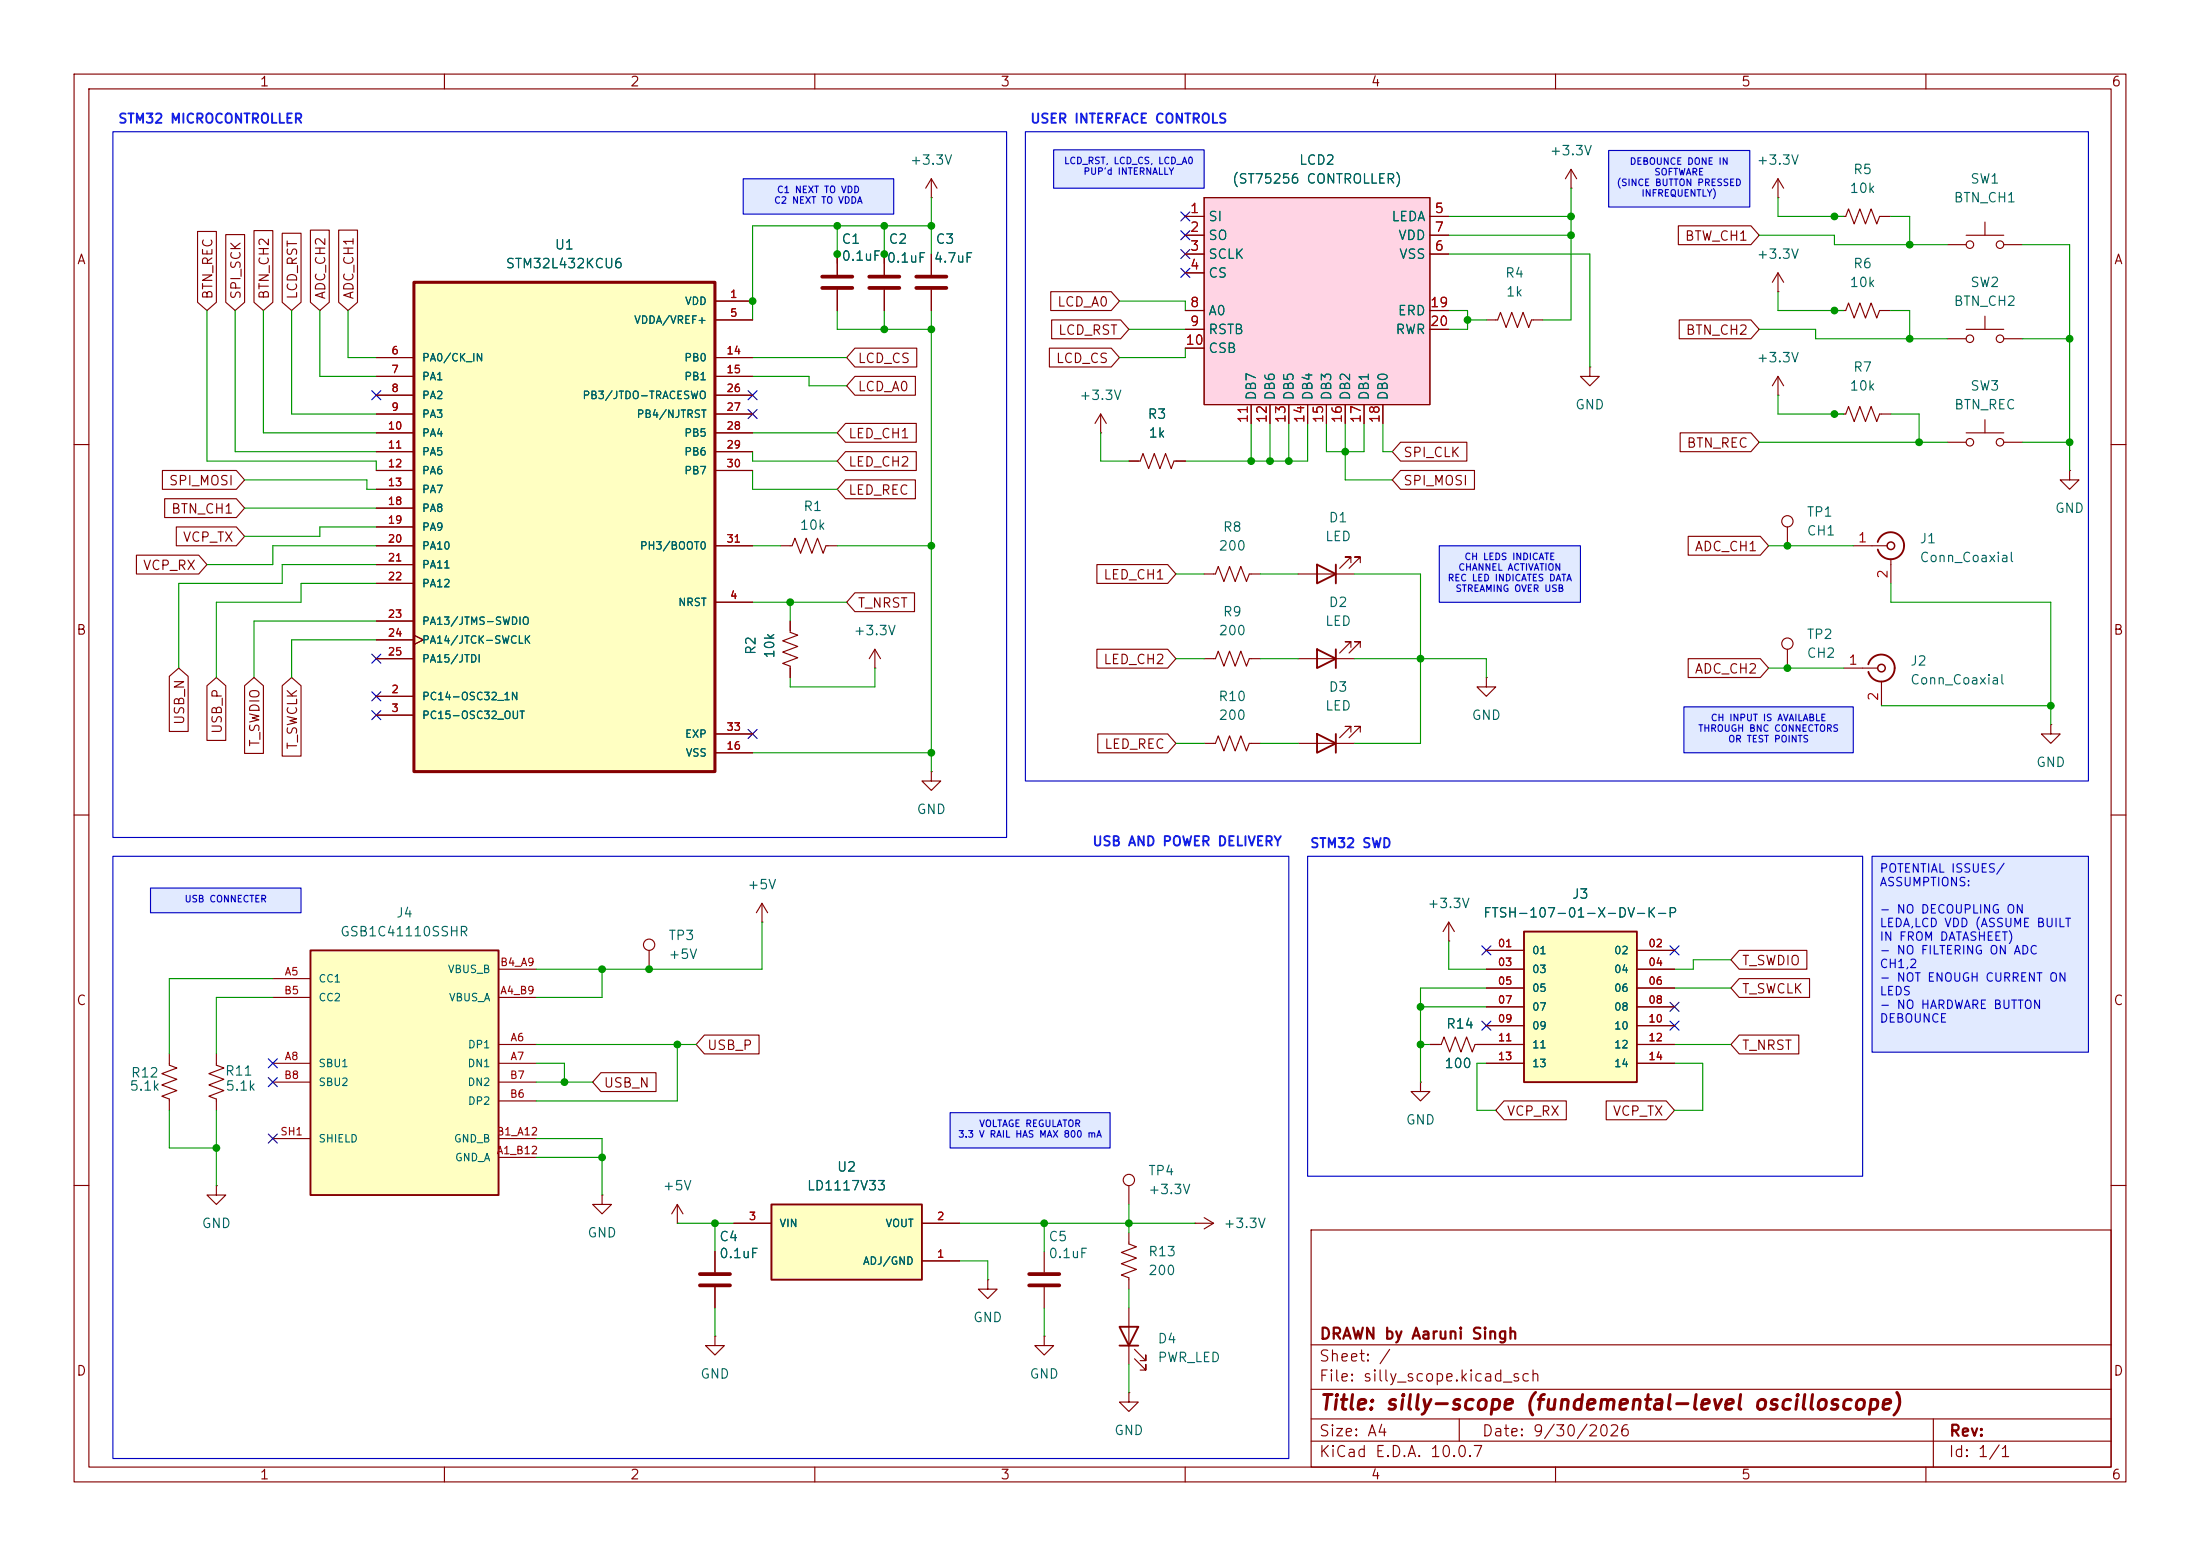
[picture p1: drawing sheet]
<svg xmlns="http://www.w3.org/2000/svg" width="297mm" height="210mm" viewBox="0 0 297 210" stroke-linecap="round" stroke-linejoin="round" font-family="sans-serif">
<g fill="none" stroke="#840000" stroke-width=".15">
<path d="M10 10h277v190h-277zM12 12h273v186h-273zM60 10v2M110 10v2M160 10v2M210 10v2M260 10v2M10 60h2M285 60h2M10 110h2M285 110h2M10 160h2"/>
<path d="M177 166h108v32h-108zM285 160h2M60 198v2M110 198v2M160 198v2M177 194.5h108M177 191.5h108M177 187.5h108M177 181.5h108M197 191.5v3M210 198v2M260 198v2"/>
<path d="M261 191.5v6.5"/>
</g>
<g fill="#e1eaff">
<path d="M227.3 95.4h22.9v6.2h-22.9z"/>
<path d="M252.7 115.6h29.2v26.4h-29.2z"/>
<path d="M217.2 20.3h19v7.6h-19z"/>
<path d="M20.3 119.9h20.3v3.3h-20.3z"/>
<path d="M128.3 150.2h21.6v4.7h-21.6z"/>
<path d="M142.2 20.2h20.4v5.2h-20.4z"/>
<path d="M194.3 73.7h19.1v7.6h-19.1z"/>
<path d="M100.3 24.1h20.3v4.8h-20.3z"/>
</g>
<g fill="none" stroke="#840000" stroke-width=".15">
<path d="M113 34.3v2.8M113 39.1v2.8M152.4 62.2h1.5l.4-1 .8 2 .7-2 .8 2 .8-2 .7 2 .4-1h1.5M175.3 77.5h7.6M182.4 75.9v-.7h-.8h.8l-1.6 1.5M183.6 75.9v-.7h-.7h.7l-1.5 1.5M182.4 98.8v-.8h-.8h.8l-1.6 1.6M183.6 98.8v-.8h-.7h.7l-1.5 1.6M162.6 100.3h1.5l.4-1 .7 2 .8-2 .8 2 .7-2 .8 2 .4-1h1.5M175.3 100.3h7.6M81.3 161.3v1.3h1.2l-1.2 1.2-1.3-1.2h1.3M81.3 161.3h.1"/>
<path d="M96.5 168.9v2.8M96.5 173.7v2.8M141 180.3v1.3h1.2l-1.2 1.3-1.3-1.3h1.3M141 180.3h.1"/>
</g>
<path d="M177.8 76.2l2.5 1.3-2.5 1.2zM180.3 76.2v2.5M177.8 99.1l2.5 1.2-2.5 1.3zM180.3 99.1v2.5" fill="none" stroke="#840000" stroke-width=".25"/>
<path d="M111 37.3h4.1M111 38.9h4.1M94.5 172h4.1M94.5 173.5h4.1" fill="none" stroke="#840000" stroke-width=".51"/>
<path d="M162.6 26.7h30.4v27.9h-30.4z" fill="#ffd4e4"/>
<g fill="none" stroke="#840000" stroke-width=".15">
<path d="M160 29.2h2.6M160 31.8h2.6M160 34.3h2.6M160 36.8h2.6M162.6 26.7h30.4v27.9h-30.4zM193 29.2h2.6M193 31.8h2.6M193 34.3h2.6M212.1 25.4h.1M212.1 22.9l-.8 1.2M212.1 22.9l.8 1.2M212.1 22.9v2.5"/>
<path d="M160 41.9h2.6M160 44.5h2.6M160 47h2.6M168.9 54.6v2.6M171.4 54.6v2.6M174 54.6v2.6M176.5 54.6v2.6M179.1 54.6v2.6M181.6 54.6v2.6M184.1 54.6v2.6M186.7 54.6v2.6M193 41.9h2.6"/>
<path d="M193 44.5h2.6M96.5 180.3v1.3h1.3l-1.3 1.3-1.3-1.3h1.3M96.5 180.3h.1"/>
</g>
<path d="M41.9 128.3h25.4v33h-25.4z" fill="#ffffc2"/>
<path d="M253.5 73.2a1.81 1.81 0 0 1 2.8-1 1.81 1.81 0 0 1 0 2.9 1.81 1.81 0 0 1-2.8-.9M252.2 89.7a1.81 1.81 0 0 1 2.8-1 1.81 1.81 0 0 1 0 2.9 1.81 1.81 0 0 1-2.8-.9M41.9 128.3h25.4v33h-25.4z" fill="none" stroke="#840000" stroke-width=".25"/>
<g fill="none" stroke="#840000" stroke-width=".15">
<path d="M240 39.4h.1M240 26.7h.1M240 36.8l-.7 1.3M240 36.8l.8 1.3M240 24.1v2.6M240 36.8v2.6M240 24.1l-.7 1.3M240 24.1l.8 1.3M247.6 29.2h1.6l.4-1 .7 2 .8-2 .7 2 .8-2 .8 2 .3-1h1.6M262.9 33h2.5M265.4 31.8h5.1M268 30v1.8"/>
<path d="M270.5 33h2.5M148.6 58.4h.1M148.6 55.9l-.8 1.3M148.6 55.9l.8 1.3M148.6 55.9v2.5M214.6 49.5v1.3h1.3l-1.3 1.3-1.2-1.3h1.2M214.6 49.5h.1M240 53.3h.1M240 50.8v2.5M240 50.8l-.7 1.3M240 50.8l.8 1.3M247.6 55.9h1.6l.4-1 .7 2 .8-2 .7 2 .8-2 .8 2 .3-1h1.6"/>
<path d="M241.3 71.1v2.6M250.2 73.7h4.6M255.3 75.4v3.3M279.4 63.5v1.3h1.3l-1.3 1.2-1.3-1.2h1.3M279.4 63.5h.1M248.9 90.2h4.6M254 91.9v3.4M276.9 97.8v1.3h1.2l-1.2 1.2-1.3-1.2h1.3M276.9 97.8h.1M36.8 134.6h5.1M36.8 132.1h5.1M67.3 134.6h5.1"/>
<path d="M67.3 130.8h5.1M22.9 142.2v1.6l1 .3-2.1 .8 2.1 .8-2.1 .7 2.1 .8-2.1 .8 1.1 .3v1.6M29.2 142.2v1.6l1 .3-2 .8 2 .8-2 .7 2 .8-2 .8 1 .3v1.6M36.8 143.5h5.1M36.8 153.7h5.1M36.8 146.1h5.1M67.3 156.2h5.1M67.3 141h5.1M67.3 143.5h5.1M67.3 153.7h5.1M67.3 148.6h5.1M67.3 146.1h5.1"/>
<path d="M193 141h1.6l.3-1 .8 2 .8-2 .7 2 .8-2 .8 2 .3-1h1.6M29.2 160v1.3h1.3l-1.3 1.3-1.3-1.3h1.3M29.2 160h.1M91.4 165.1h.1M91.4 162.6l-.7 1.2M91.4 162.6l.8 1.2M91.4 162.6v2.5M152.4 166.4v1.5l1 .4-2 .7 2 .8-2 .8 2 .7-2 .8 1 .4v1.5M152.4 160v2.6M161.3 165.1h.1M161.3 165.1h2.5M162.6 164.3l1.2 .8"/>
<path d="M163.8 165.1l-1.2 .8M152.4 188v1.2h1.3l-1.3 1.3-1.3-1.3h1.3M152.4 188h.1"/>
<circle cx="265.9" cy="33" r=".51"/>
<circle cx="270" cy="33" r=".51"/>
<circle cx="241.3" cy="70.4" r=".76"/>
<circle cx="152.4" cy="159.3" r=".76"/>
</g>
<g fill="none" stroke="#840000" stroke-width=".2">
<circle cx="255.3" cy="73.7" r=".51"/>
<circle cx="254" cy="90.2" r=".51"/>
</g>
<path d="M55.9 38.1h40.6v66h-40.6z" fill="#ffffc2"/>
<path d="M55.9 38.1h40.6v66h-40.6z" fill="none" stroke="#840000" stroke-width=".41"/>
<g fill="none" stroke="#840000" stroke-width=".15">
<path d="M119.4 34.3v2.8M119.4 39.1v2.8M125.7 26.7h.1M125.7 24.1l-.7 1.3M125.7 24.1l.8 1.3M125.7 24.1v2.6M125.7 34.3v2.8M125.7 39.1v2.8M50.8 48.3h5.1M50.8 50.8h5.1M50.8 53.3h5.1M50.8 55.9h5.1"/>
<path d="M50.8 58.4h5.1M96.5 40.6h5.1M96.5 43.2h5.1M96.5 48.3h5.1M96.5 50.8h5.1M96.5 53.3h5.1M96.5 55.9h5.1M96.5 58.4h5.1M200.7 43.2h1.5l.4-1 .7 2 .8-2 .8 2 .7-2 .8 2 .4-1h1.5M247.6 41.9h1.6l.4-1 .7 2 .8-2 .7 2 .8-2 .8 2 .3-1h1.6M262.9 59.7h2.5M262.9 45.7h2.5"/>
<path d="M265.4 58.4h5.1M265.4 44.5h5.1M268 42.7v1.8M268 56.6v1.8M270.5 59.7h2.5M270.5 45.7h2.5M50.8 61h5.1M50.8 63.5h5.1M50.8 66h5.1M50.8 68.6h5.1M50.8 71.1h5.1M50.8 73.7h5.1"/>
<path d="M50.8 76.2h5.1M50.8 78.7h5.1M96.5 61h5.1M96.5 63.5h5.1M96.5 73.7h5.1M105.4 73.7h1.5l.4-1.1 .8 2.1 .7-2.1 .8 2.1 .8-2.1 .7 2.1 .4-1h1.5M162.6 77.5h1.5l.4-1 .7 2 .8-2 .8 2 .7-2 .8 2 .4-1h1.5M50.8 94h5.1M50.8 96.5h5.1M50.8 83.8h5.1M50.8 86.4h5.1M50.8 88.9h5.1"/>
<path d="M55.9 85.7l1.2 .7-1.2 .6M96.5 81.3h5.1M96.5 99.1h5.1M118.1 90.2h.1M118.1 87.6l-.8 1.3M118.1 87.6l.8 1.3M118.1 87.6v2.6M162.6 88.9h1.5l.4-1 .7 2 .8-2 .8 2 .7-2 .8 2 .4-1h1.5M175.3 88.9h7.6M182.4 87.4v-.8h-.8h.8l-1.6 1.5M183.6 87.4v-.8h-.7h.7l-1.5 1.5M200.7 91.4v1.3h1.2l-1.2 1.3-1.3-1.3h1.3"/>
<path d="M200.7 91.4h.1M241.3 87.6v2.6M96.5 101.6h5.1M125.7 104.1v1.3h1.3l-1.3 1.3-1.2-1.3h1.2M125.7 104.1h.1M87.6 128.3v2.5M102.9 124.5h.1M102.9 121.9l-.8 1.3M102.9 121.9l.7 1.3M102.9 121.9v2.6M152.4 176.5v7.7M153.2 183.4l1.5 1.5v-.7v.7h-.8"/>
<path d="M153.2 182.1l1.5 1.5v-.7v.7h-.8"/>
<circle cx="265.9" cy="59.7" r=".51"/>
<circle cx="265.9" cy="45.7" r=".51"/>
<circle cx="270" cy="59.7" r=".51"/>
<circle cx="270" cy="45.7" r=".51"/>
<circle cx="241.3" cy="86.9" r=".76"/>
<circle cx="87.6" cy="127.5" r=".76"/>
</g>
<path d="M117.3 37.3h4.1M117.3 38.9h4.1M123.7 37.3h4.1M123.7 38.9h4.1" fill="none" stroke="#840000" stroke-width=".51"/>
<path d="M177.8 87.6l2.5 1.3-2.5 1.3zM180.3 87.6v2.6M151.1 179.1h2.6l-1.3 2.5zM151.1 181.6h2.6" fill="none" stroke="#840000" stroke-width=".25"/>
<path d="M205.7 125.7h15.3v20.4h-15.3z" fill="#ffffc2"/>
<path d="M205.7 125.7h15.3v20.4h-15.3z" fill="none" stroke="#840000" stroke-width=".25"/>
<g fill="none" stroke="#840000" stroke-width=".15">
<path d="M106.7 83.8v1.5l1 .4-2 .8 2 .7-2 .8 2 .8-2 .7 1 .4v1.5M195.6 127h.1M195.6 124.5l-.8 1.2M195.6 124.5l.7 1.2M195.6 124.5v2.5M200.7 128.3h5M200.7 130.8h5M200.7 133.4h5M200.7 135.9h5M200.7 138.4h5M221 128.3h5.1M221 130.8h5.1"/>
<path d="M221 133.4h5.1M221 135.9h5.1M221 138.4h5.1M191.8 146.1v1.2h1.2l-1.2 1.3-1.3-1.3h1.3M191.8 146.1h.1M200.7 141h5M200.7 143.5h5M221 141h5.1M221 143.5h5.1M133.3 172.7v1.3h1.3l-1.3 1.3-1.2-1.3h1.2M133.3 172.7h.1M141 168.9v2.8"/>
<path d="M141 173.7v2.8"/>
</g>
<path d="M138.9 172h4.1M138.9 173.5h4.1" fill="none" stroke="#840000" stroke-width=".51"/>
<path d="M104.1 162.6h20.4v10.1h-20.4z" fill="#ffffc2"/>
<path d="M104.1 162.6h20.4v10.1h-20.4z" fill="none" stroke="#840000" stroke-width=".25"/>
<g fill="none" stroke="#840000" stroke-width=".15">
<path d="M26.7 31.2h2.5v9.6l-1.3 1.1-1.2-1.1zM30.5 31.7h2.5v9.1l-1.3 1.1-1.2-1.1zM34.3 31.1h2.5v9.7l-1.2 1.1-1.3-1.1zM38.1 31.5h2.5v9.3l-1.2 1.1-1.3-1.1zM41.9 31.1h2.6v9.7l-1.3 1.1-1.3-1.1zM45.7 31.1h2.6v9.7l-1.3 1.1-1.3-1.1zM113 34.3v2.8M113 39.1v2.8M119.4 34.3v2.8M119.4 39.1v2.8M125.7 34.3v2.8M125.7 39.1v2.8"/>
<path d="M141.9 39.4h8.1l1.1 1.2-1.1 1.3h-8.1zM160 29.2h2.6M160 31.8h2.6M160 34.3h2.6M160 36.8h2.6M193 29.2h2.6M193 31.8h2.6M193 34.3h2.6M226.6 30.5h9.8l1.1 1.3-1.1 1.2h-9.8zM50.8 48.3h5.1M50.8 50.8h5.1M50.8 53.3h5.1"/>
<path d="M50.8 55.9h5.1M50.8 58.4h5.1M96.5 40.6h5.1M96.5 43.2h5.1M96.5 48.3h5.1M96.5 50.8h5.1M96.5 53.3h5.1M96.5 55.9h5.1M96.5 58.4h5.1M114.1 57.1h9.6v2.6h-9.6l-1.1-1.3zM115.4 50.8h8.2v2.5h-8.2l-1.1-1.2zM115.4 47h8.4v2.5h-8.4l-1.1-1.2z"/>
<path d="M141.7 47h8.3l1.1 1.3-1.1 1.2h-8.3zM142 43.2h9.3l1.1 1.3-1.1 1.2h-9.3zM160 41.9h2.6M160 44.5h2.6M160 47h2.6M168.9 54.6v2.6M171.4 54.6v2.6M174 54.6v2.6M176.5 54.6v2.6M179.1 54.6v2.6M181.6 54.6v2.6M184.1 54.6v2.6"/>
<path d="M186.7 54.6v2.6M189.1 59.7h8.9v2.5h-8.9l-1.1-1.2zM193 41.9h2.6M193 44.5h2.6M226.7 43.2h9.7l1.1 1.3-1.1 1.2h-9.7zM226.8 58.4h9.6l1.1 1.3-1.1 1.3h-9.6zM18.4 74.9h8.4l1.1 1.3-1.1 1.3h-8.4zM21.9 63.5h10l1.1 1.3-1.1 1.2h-10zM22.2 67.3h9.7l1.1 1.3-1.1 1.3h-9.7zM23.8 71.1h8.1l1.1 1.3-1.1 1.3h-8.1zM50.8 61h5.1M50.8 63.5h5.1"/>
<path d="M50.8 66h5.1M50.8 68.6h5.1M50.8 71.1h5.1M50.8 73.7h5.1M50.8 76.2h5.1M50.8 78.7h5.1M96.5 61h5.1M96.5 63.5h5.1M96.5 73.7h5.1M114.1 64.8h9.5v2.5h-9.5l-1.1-1.3zM114.1 61h9.6v2.5h-9.6l-1.1-1.3zM148.1 76.2h9.5l1.1 1.3-1.1 1.2h-9.5z"/>
<path d="M152.4 62.2h1.3M158.7 62.2h1.3M189.1 63.5h10v2.5h-10l-1.1-1.2zM227.9 72.4h9.7l1.2 1.3-1.2 1.2h-9.7zM22.9 91.3l1.2-1.1 1.3 1.1v7.4h-2.5zM27.9 92.6l1.3-1.2 1.3 1.2v7.3h-2.6zM33 92.6l1.3-1.2 1.3 1.2v9.1h-2.6zM38.1 92.6l1.3-1.2 1.2 1.2v9.4h-2.5zM50.8 94h5.1M50.8 96.5h5.1M50.8 83.8h5.1M50.8 86.4h5.1"/>
<path d="M50.8 88.9h5.1M55.9 85.7l1.2 .7-1.2 .6M96.5 81.3h5.1M96.5 99.1h5.1M106.7 83.8v1.3M106.7 90.2v1.2M115.4 80h8.1v2.6h-8.1l-1.1-1.3zM148.1 87.6h9.5l1.1 1.3-1.1 1.3h-9.5zM148.2 99.1h9.4l1.1 1.2-1.1 1.3h-9.4zM227.9 88.9h9.7l1.2 1.3-1.2 1.2h-9.7zM96.5 101.6h5.1M95.1 139.7h7.4v2.5h-7.4l-1.1-1.2z"/>
<path d="M200.7 128.3h5M200.7 130.8h5M200.7 133.4h5M200.7 135.9h5M200.7 138.4h5M221 128.3h5.1M221 130.8h5.1M221 133.4h5.1M221 135.9h5.1M221 138.4h5.1M234.8 132.1h9.5v2.5h-9.5l-1.1-1.2zM234.8 139.7h8v2.5h-8l-1.1-1.2z"/>
<path d="M234.8 128.3h9.1v2.5h-9.1l-1.1-1.3zM81.1 144.8h7.5v2.5h-7.5l-1.1-1.2zM193 141h1.3M199.4 141h6.3M200.7 143.5h5M203 148.6h8.5v2.5h-8.5l-1.1-1.2zM216.8 148.6h8.1l1.2 1.3-1.2 1.2h-8.1zM221 141h5.1M221 143.5h5.1M96.5 168.9v2.8M96.5 173.7v2.8M99.1 165.1h5"/>
<path d="M124.5 170.2h5M124.5 165.1h5"/>
</g>
<g fill="none" stroke="#009600" stroke-width=".15">
<path d="M113 30.5v5.1M119.4 30.5v5.1M125.7 26.7v7.6M125.7 30.5h-24.1v12.7M195.6 31.8h16.5M195.6 29.2h16.5M195.6 34.3h19v15.2M212.1 25.4v17.8h-3.8M237.5 31.8h10.1v1.2h15.3M240 39.4v2.5h8.9M240 26.7v2.5h8.9M255.3 29.2h2.5v3.8"/>
<path d="M273 33h6.4v30.5M27.9 41.9v20.3h22.9v1.3M31.7 41.9v19.1h19.1M35.6 41.9v16.5h15.2M39.4 41.9v14h11.4M43.2 41.9v8.9h7.6M47 41.9v6.4h3.8M101.6 48.3h12.7M101.6 58.4h11.4M101.6 50.8h7.6v1.3h5.1M113 41.9v2.6h12.7M119.4 41.9v2.6"/>
<path d="M125.7 41.9v62.2M148.6 58.4v3.8h3.8M151.1 40.6h8.9v1.3M152.4 44.5h7.6M160 47v1.3h-8.9M168.9 57.2v5M171.4 57.2v5M174 57.2v5M176.5 57.2v5h-16.5M179.1 57.2v3.8h5v-3.8M181.6 57.2v7.6h6.4M186.7 57.2v3.8h1.3"/>
<path d="M195.6 41.9h2.5v2.6h-2.5M198.1 43.2h2.6M237.5 59.7h25.4M237.5 44.5h7.6v1.2h17.8M240 53.3v2.6h8.9M255.3 41.9h2.5v3.8M255.3 55.9h3.8v3.8M273 59.7h6.4M273 45.7h6.4M33 64.8h16.5v1.2h1.3M33 68.6h17.8M50.8 78.7h-10.2v2.6h-11.4v10.1"/>
<path d="M50.8 73.7h-14v2.5h-8.9M50.8 71.1h-7.6v1.3h-10.2M50.8 76.2h-12.7v2.5h-14v11.5M101.6 73.7h3.8M101.6 61v1.2h11.4M101.6 63.5v2.5h11.4M113 73.7h12.7M158.7 77.5h3.9M170.2 77.5h5.1M182.9 77.5h8.9v22.8h-8.9M238.8 73.7h11.4M255.3 78.7v2.6h21.6v16.5"/>
<path d="M50.8 86.4h-11.4v5M50.8 83.8h-16.5v7.6M101.6 81.3h12.7M106.7 81.3v2.5M118.1 90.2v2.5h-11.4v-1.3M158.7 88.9h3.9M170.2 88.9h5.1M182.9 88.9h17.8v2.5M238.8 90.2h10.1M254 95.3h22.9M101.6 101.6h24.1M158.7 100.3h3.9"/>
<path d="M170.2 100.3h5.1M36.8 132.1h-13.9v10.1M36.8 134.6h-7.6v7.6M81.3 130.8v3.8h-8.9M102.9 124.5v6.3h-30.5M191.8 135.9h8.9M195.6 127v3.8h5.1M200.7 133.4h-8.9v12.7M226.1 133.4h7.6M233.7 129.5h-5.1v1.3h-2.5M22.9 149.9v5h6.3M29.2 149.9v10.1"/>
<path d="M72.4 141h21.6M72.4 143.5h3.8v2.6M72.4 153.7h8.9v7.6M72.4 156.2h8.9M72.4 146.1h7.6M91.4 141v7.6h-19M191.8 141h1.2M200.7 143.5h-1.3v6.4h2.5M226.1 141h7.6M226.1 143.5h3.8v6.4h-3.8M91.4 165.1h7.7M96.5 165.1v3.8"/>
<path d="M96.5 176.5v3.8M129.5 170.2h3.8v2.5M129.5 165.1h31.8M141 165.1v3.8M141 176.5v3.8M152.4 162.6v3.8M152.4 174v2.5M152.4 184.2v3.8"/>
</g>
<g fill="none" stroke="#000084" stroke-width=".15">
<path d="M159.4 36.2l1.2 1.2M159.4 28.6l1.2 1.2M159.4 31.1l1.2 1.3M159.4 33.7l1.2 1.2M160.6 36.2l-1.2 1.2M160.6 28.6l-1.2 1.2M160.6 31.1l-1.2 1.3M160.6 33.7l-1.2 1.2M50.2 52.7l1.2 1.2M51.4 52.7l-1.2 1.2M101 52.7l1.2 1.2M101 55.3l1.2 1.2"/>
<path d="M102.2 52.7l-1.2 1.2M102.2 55.3l-1.2 1.2M50.2 93.4l1.2 1.2M50.2 95.9l1.2 1.2M50.2 88.3l1.2 1.2M51.4 93.4l-1.2 1.2M51.4 95.9l-1.2 1.2M51.4 88.3l-1.2 1.2M101 98.5l1.2 1.2M102.2 98.5l-1.2 1.2M200.1 137.8l1.2 1.2M200.1 127.7l1.2 1.2"/>
<path d="M201.3 137.8l-1.2 1.2M201.3 127.7l-1.2 1.2M225.5 137.8l1.2 1.2M225.5 135.3l1.2 1.2M225.5 127.7l1.2 1.2M226.7 137.8l-1.2 1.2M226.7 135.3l-1.2 1.2M226.7 127.7l-1.2 1.2M36.2 153.1l1.2 1.2M36.2 142.9l1.2 1.2M36.2 145.4l1.2 1.3M37.4 153.1l-1.2 1.2"/>
<path d="M37.4 142.9l-1.2 1.2M37.4 145.4l-1.2 1.3"/>
</g>
<path d="M15.2 17.8h120.7v95.2h-120.7zM138.4 17.8h143.5v87.6h-143.5zM100.3 24.1h20.3v4.8h-20.3zM142.2 20.2h20.4v5.2h-20.4zM217.2 20.3h19v7.6h-19zM194.3 73.7h19.1v7.6h-19.1zM227.3 95.4h22.9v6.2h-22.9zM15.2 115.6h158.8v81.3h-158.8zM20.3 119.9h20.3v3.3h-20.3zM176.5 115.6h75v43.2h-75zM252.7 115.6h29.2v26.4h-29.2zM128.3 150.2h21.6v4.7h-21.6z" fill="none" stroke="#0000c2" stroke-width=".15"/>
<g fill="#009600" stroke="#009600" stroke-width=".14">
<circle cx="212.1" cy="31.8" r=".46"/>
<circle cx="247.6" cy="29.2" r=".46"/>
<circle cx="212.1" cy="29.2" r=".46"/>
<circle cx="247.6" cy="55.9" r=".46"/>
<circle cx="276.9" cy="95.3" r=".46"/>
<circle cx="241.3" cy="90.2" r=".46"/>
<circle cx="241.3" cy="73.7" r=".46"/>
<circle cx="191.8" cy="135.9" r=".46"/>
<circle cx="191.8" cy="141" r=".46"/>
<circle cx="259.1" cy="59.7" r=".46"/>
<circle cx="257.8" cy="45.7" r=".46"/>
<circle cx="247.6" cy="41.9" r=".46"/>
<circle cx="257.8" cy="33" r=".46"/>
<circle cx="279.4" cy="45.7" r=".46"/>
<circle cx="279.4" cy="59.7" r=".46"/>
<circle cx="181.6" cy="61" r=".46"/>
<circle cx="174" cy="62.2" r=".46"/>
<circle cx="198.1" cy="43.2" r=".46"/>
<circle cx="29.2" cy="154.9" r=".46"/>
<circle cx="81.3" cy="156.2" r=".46"/>
<circle cx="76.2" cy="146.1" r=".46"/>
<circle cx="81.3" cy="130.8" r=".46"/>
<circle cx="87.6" cy="130.8" r=".46"/>
<circle cx="91.4" cy="141" r=".46"/>
<circle cx="191.8" cy="88.9" r=".46"/>
<circle cx="168.9" cy="62.2" r=".46"/>
<circle cx="106.7" cy="81.3" r=".46"/>
<circle cx="125.7" cy="73.7" r=".46"/>
<circle cx="171.4" cy="62.2" r=".46"/>
<circle cx="125.7" cy="101.6" r=".46"/>
<circle cx="141" cy="165.1" r=".46"/>
<circle cx="152.4" cy="165.1" r=".46"/>
<circle cx="96.5" cy="165.1" r=".46"/>
<circle cx="125.7" cy="30.5" r=".46"/>
<circle cx="125.7" cy="44.5" r=".46"/>
<circle cx="119.4" cy="34.3" r=".46"/>
<circle cx="113" cy="30.5" r=".46"/>
<circle cx="119.4" cy="30.5" r=".46"/>
<circle cx="119.4" cy="44.5" r=".46"/>
<circle cx="101.6" cy="40.6" r=".46"/>
<circle cx="113" cy="34.3" r=".46"/>
</g>
<text font-size="2" fill="#840000" x="178" y="190.8">Title: silly-scope (fundemental-level oscilloscope)</text>
<g font-size="1.5" fill="#840000">
<text x="178" y="184.1">Sheet: /</text>
<text x="178" y="181.1">DRAWN by Aaruni Singh</text>
<text x="178" y="186.8">File: silly_scope.kicad_sch</text>
<text x="178" y="197">KiCad E.D.A. 10.0.7</text>
<text x="178" y="194.2">Size: A4</text>
<text x="200" y="194.2">Date: 9/30/2026</text>
<text x="263" y="197">Id: 1/1</text>
<text x="263" y="194.2">Rev:</text>
</g>
<g font-size="1.3" fill="#840000">
<text x="35" y="12">1</text>
<text x="85" y="12">2</text>
<text x="135" y="12">3</text>
<text x="185" y="12">4</text>
<text x="235" y="12">5</text>
<text x="285" y="12">6</text>
<text x="10.3" y="36">A</text>
<text x="227.4" y="32.8">BTW_CH1</text>
<text x="285.3" y="36">A</text>
<text x="29" y="40.5" transform="rotate(-90 29 40.5)">BTN_REC</text>
<text x="32.8" y="40.5" transform="rotate(-90 32.8 40.5)">SPI_SCK</text>
<text x="36.6" y="40.5" transform="rotate(-90 36.6 40.5)">BTN_CH2</text>
<text x="40.4" y="40.5" transform="rotate(-90 40.4 40.5)">LCD_RST</text>
<text x="44.2" y="40.5" transform="rotate(-90 44.2 40.5)">ADC_CH2</text>
<text x="48" y="40.5" transform="rotate(-90 48 40.5)">ADC_CH1</text>
<text x="142.6" y="41.7">LCD_A0</text>
<text x="142.8" y="45.5">LCD_RST</text>
<text x="227.5" y="45.5">BTN_CH2</text>
<text x="115.7" y="53.1">LCD_A0</text>
<text x="115.7" y="49.3">LCD_CS</text>
<text x="142.5" y="49.3">LCD_CS</text>
<text x="114.4" y="59.5">LED_CH1</text>
<text x="22.7" y="65.8">SPI_MOSI</text>
<text x="114.4" y="63.3">LED_CH2</text>
<text x="189.4" y="62">SPI_CLK</text>
<text x="189.4" y="65.8">SPI_MOSI</text>
<text x="227.6" y="60.7">BTN_REC</text>
<text x="23" y="69.6">BTN_CH1</text>
<text x="114.4" y="67.1">LED_REC</text>
<text x="19.2" y="77.3">VCP_RX</text>
<text x="24.6" y="73.4">VCP_TX</text>
<text x="228.7" y="74.7">ADC_CH1</text>
<text x="115.7" y="82.3">T_NRST</text>
<text x="148.9" y="78.5">LED_CH1</text>
<text x="10.2" y="86">B</text>
<text x="148.9" y="90">LED_CH2</text>
<text x="285.2" y="86">B</text>
<text x="228.7" y="91.2">ADC_CH2</text>
<text x="25.2" y="97.9" transform="rotate(-90 25.2 97.9)">USB_N</text>
<text x="30.3" y="99.1" transform="rotate(-90 30.3 99.1)">USB_P</text>
<text x="35.3" y="100.9" transform="rotate(-90 35.3 100.9)">T_SWDIO</text>
<text x="40.4" y="101.3" transform="rotate(-90 40.4 101.3)">T_SWCLK</text>
<text x="149" y="101.4">LED_REC</text>
<text x="235.1" y="130.6">T_SWDIO</text>
<text x="10.2" y="136">C</text>
<text x="235.1" y="134.4">T_SWCLK</text>
<text x="285.2" y="136">C</text>
<text x="95.4" y="142">USB_P</text>
<text x="235.1" y="142">T_NRST</text>
<text x="81.4" y="147.1">USB_N</text>
<text x="203.3" y="150.9">VCP_RX</text>
<text x="217.6" y="150.9">VCP_TX</text>
<text x="10.2" y="186">D</text>
<text x="285.2" y="186">D</text>
<text x="35" y="200">1</text>
<text x="85" y="200">2</text>
<text x="135" y="200">3</text>
<text x="185" y="200">4</text>
<text x="235" y="200">5</text>
<text x="285" y="200">6</text>
</g>
<g font-size="1.3" fill="#1227ff">
<text x="15.9" y="17">STM32 MICROCONTROLLER</text>
<text x="139" y="17">USER INTERFACE CONTROLS</text>
<text x="147.4" y="114.5">USB AND POWER DELIVERY</text>
<text x="176.8" y="114.8">STM32 SWD</text>
</g>
<g font-size="1.3" fill="#006464">
<text x="122.8" y="22.6">+3.3V</text>
<text x="175.3" y="22.6">LCD2</text>
<text x="209.1" y="21.3">+3.3V</text>
<text x="237.1" y="22.6">+3.3V</text>
<text x="250.1" y="23.8">R5</text>
<text x="166.2" y="25.1">(ST75256 CONTROLLER)</text>
<text x="249.6" y="26.4">10k</text>
<text x="263.7" y="27.6">BTN_CH1</text>
<text x="265.9" y="25.1">SW1</text>
<text x="74.8" y="34">U1</text>
<text x="113.5" y="33.2">C1</text>
<text x="113.5" y="35.5">0.1uF</text>
<text x="119.6" y="35.8">0.1uF</text>
<text x="119.9" y="33.2">C2</text>
<text x="126" y="35.8">4.7uF</text>
<text x="126.2" y="33.2">C3</text>
<text x="163" y="30.2">SI</text>
<text x="163" y="32.7">SO</text>
<text x="163" y="35.3">SCLK</text>
<text x="187.8" y="30.2">LEDA</text>
<text x="188.7" y="32.7">VDD</text>
<text x="188.8" y="35.3">VSS</text>
<text x="237.1" y="35.3">+3.3V</text>
<text x="68.2" y="36.5">STM32L432KCU6</text>
<text x="163" y="37.8">CS</text>
<text x="203.1" y="37.8">R4</text>
<text x="203.2" y="40.3">1k</text>
<text x="249.6" y="39.1">10k</text>
<text x="250.1" y="36.5">R6</text>
<text x="263.7" y="41.6">BTN_CH2</text>
<text x="265.9" y="39.1">SW2</text>
<text x="163" y="42.9">A0</text>
<text x="163" y="45.4">RSTB</text>
<text x="163" y="48">CSB</text>
<text x="188.3" y="45.4">RWR</text>
<text x="188.6" y="42.9">ERD</text>
<text x="237.1" y="49.2">+3.3V</text>
<text x="249.6" y="53">10k</text>
<text x="250.1" y="50.5">R7</text>
<text x="265.9" y="53">SW3</text>
<text x="145.6" y="54.3">+3.3V</text>
<text x="154.8" y="56.8">R3</text>
<text x="155" y="59.4">1k</text>
<text x="169.9" y="54.1" transform="rotate(-90 169.9 54.1)">DB7</text>
<text x="172.4" y="54.1" transform="rotate(-90 172.4 54.1)">DB6</text>
<text x="175" y="54.1" transform="rotate(-90 175 54.1)">DB5</text>
<text x="177.5" y="54.1" transform="rotate(-90 177.5 54.1)">DB4</text>
<text x="180" y="54.1" transform="rotate(-90 180 54.1)">DB3</text>
<text x="182.6" y="54.1" transform="rotate(-90 182.6 54.1)">DB2</text>
<text x="185.1" y="54.1" transform="rotate(-90 185.1 54.1)">DB1</text>
<text x="187.7" y="54.1" transform="rotate(-90 187.7 54.1)">DB0</text>
<text x="212.6" y="55.6">GND</text>
<text x="263.7" y="55.6">BTN_REC</text>
<text x="107.9" y="71.8">10k</text>
<text x="108.4" y="69.3">R1</text>
<text x="179.3" y="70.8">D1</text>
<text x="243.8" y="70.1">TP1</text>
<text x="277.3" y="69.5">GND</text>
<text x="164.4" y="74.6">200</text>
<text x="165" y="72.1">R8</text>
<text x="178.8" y="73.4">LED</text>
<text x="243.8" y="72.6">CH1</text>
<text x="259.1" y="73.6">J1</text>
<text x="259.1" y="76.2">Conn_Coaxial</text>
<text x="165" y="83.5">R9</text>
<text x="179.3" y="82.2">D2</text>
<text x="102.3" y="88.5" transform="rotate(-90 102.3 88.5)">R2</text>
<text x="104.8" y="89" transform="rotate(-90 104.8 89)">10k</text>
<text x="115.1" y="86.1">+3.3V</text>
<text x="164.4" y="86.1">200</text>
<text x="178.8" y="84.8">LED</text>
<text x="243.8" y="86.6">TP2</text>
<text x="243.8" y="89.1">CH2</text>
<text x="164.4" y="94.9">R10</text>
<text x="179.3" y="93.7">D3</text>
<text x="257.8" y="90.2">J2</text>
<text x="257.8" y="92.7">Conn_Coaxial</text>
<text x="164.4" y="97.5">200</text>
<text x="178.8" y="96.2">LED</text>
<text x="198.6" y="97.5">GND</text>
<text x="274.8" y="103.8">GND</text>
<text x="123.7" y="110.2">GND</text>
<text x="53.4" y="124.2">J4</text>
<text x="100.8" y="120.3">+5V</text>
<text x="192.6" y="122.9">+3.3V</text>
<text x="200.1" y="124.2">FTSH-107-01-X-DV-K-P</text>
<text x="212.1" y="121.6">J3</text>
<text x="45.8" y="126.7">GSB1C41110SSHR</text>
<text x="90.2" y="127.2">TP3</text>
<text x="90.2" y="129.7">+5V</text>
<text x="195.1" y="139.1">R14</text>
<text x="17.4" y="147.5">5.1k</text>
<text x="17.6" y="145.7">R12</text>
<text x="30.3" y="145.5">R11</text>
<text x="30.4" y="147.5">5.1k</text>
<text x="194.9" y="144.5">100</text>
<text x="189.7" y="152.1">GND</text>
<text x="89.4" y="161">+5V</text>
<text x="108.9" y="161">LD1117V33</text>
<text x="112.9" y="158.4">U2</text>
<text x="154.9" y="159">TP4</text>
<text x="154.9" y="161.5">+3.3V</text>
<text x="27.1" y="166.1">GND</text>
<text x="79.2" y="167.3">GND</text>
<text x="97" y="167.8">C4</text>
<text x="141.5" y="167.8">C5</text>
<text x="165.1" y="166.1">+3.3V</text>
<text x="97" y="170.1">0.1uF</text>
<text x="141.5" y="170.1">0.1uF</text>
<text x="154.9" y="169.9">R13</text>
<text x="154.9" y="172.4">200</text>
<text x="131.3" y="178.8">GND</text>
<text x="156.2" y="181.6">D4</text>
<text x="156.2" y="184.2">PWR_LED</text>
<text x="94.5" y="186.4">GND</text>
<text x="138.9" y="186.4">GND</text>
<text x="150.3" y="194">GND</text>
</g>
<g font-size="1.3" fill="#a90000">
<text x="160.6" y="29.1">1</text>
<text x="193.6" y="29.1">5</text>
<text x="160.6" y="31.6">2</text>
<text x="160.6" y="34.2">3</text>
<text x="193.6" y="34.2">6</text>
<text x="193.6" y="31.6">7</text>
<text x="160.6" y="36.7">4</text>
<text x="160.6" y="41.8">8</text>
<text x="193" y="41.8">19</text>
<text x="160" y="46.9">10</text>
<text x="160.6" y="44.3">9</text>
<text x="193" y="44.3">20</text>
<text x="168.8" y="57.2" transform="rotate(-90 168.8 57.2)">11</text>
<text x="171.3" y="57.2" transform="rotate(-90 171.3 57.2)">12</text>
<text x="173.9" y="57.2" transform="rotate(-90 173.9 57.2)">13</text>
<text x="176.4" y="57.2" transform="rotate(-90 176.4 57.2)">14</text>
<text x="178.9" y="57.2" transform="rotate(-90 178.9 57.2)">15</text>
<text x="181.5" y="57.2" transform="rotate(-90 181.5 57.2)">16</text>
<text x="184" y="57.2" transform="rotate(-90 184 57.2)">17</text>
<text x="186.6" y="57.2" transform="rotate(-90 186.6 57.2)">18</text>
<text x="250.7" y="73.5">1</text>
<text x="255.1" y="78.2" transform="rotate(-90 255.1 78.2)">2</text>
<text x="249.5" y="90">1</text>
<text x="253.9" y="94.7" transform="rotate(-90 253.9 94.7)">2</text>
</g>
<g font-size="1.1" fill="#0000c2">
<text x="253.7" y="118.1">POTENTIAL ISSUES/</text>
<text x="253.7" y="119.9">ASSUMPTIONS:</text>
<text x="253.7" y="123.6">- NO DECOUPLING ON</text>
<text x="253.7" y="125.4">LEDA,LCD VDD (ASSUME BUILT</text>
<text x="253.7" y="127.3">IN FROM DATASHEET)</text>
<text x="253.7" y="129.1">- NO FILTERING ON ADC</text>
<text x="253.7" y="130.9">CH1,2</text>
<text x="253.7" y="132.8">- NOT ENOUGH CURRENT ON</text>
<text x="253.7" y="134.6">LEDS</text>
<text x="253.7" y="136.5">- NO HARDWARE BUTTON</text>
<text x="253.7" y="138.3">DEBOUNCE</text>
</g>
<g font-size="1" fill="#006464">
<text x="92.4" y="41.4">VDD</text>
<text x="85.5" y="43.9">VDDA/VREF+</text>
<text x="56.9" y="49">PA0/CK_IN</text>
<text x="56.9" y="51.6">PA1</text>
<text x="92.3" y="49">PB0</text>
<text x="92.3" y="51.6">PB1</text>
<text x="56.9" y="54.1">PA2</text>
<text x="56.9" y="56.6">PA3</text>
<text x="56.9" y="59.2">PA4</text>
<text x="78.6" y="54.1">PB3/JTDO-TRACESWO</text>
<text x="85.9" y="56.6">PB4/NJTRST</text>
<text x="92.3" y="59.2">PB5</text>
<text x="56.9" y="61.7">PA5</text>
<text x="56.9" y="64.3">PA6</text>
<text x="92.3" y="61.7">PB6</text>
<text x="92.3" y="64.3">PB7</text>
<text x="56.9" y="66.8">PA7</text>
<text x="56.9" y="69.3">PA8</text>
<text x="56.9" y="71.9">PA9</text>
<text x="56.9" y="74.4">PA10</text>
<text x="56.9" y="77">PA11</text>
<text x="86.3" y="74.4">PH3/BOOT0</text>
<text x="56.9" y="79.5">PA12</text>
<text x="91.5" y="82">NRST</text>
<text x="56.9" y="84.6">PA13/JTMS-SWDIO</text>
<text x="56.9" y="87.1">PA14/JTCK-SWCLK</text>
<text x="56.9" y="89.7">PA15/JTDI</text>
<text x="56.9" y="94.7">PC14-OSC32_1N</text>
<text x="56.9" y="97.3">PC15-OSC32_OUT</text>
<text x="92.4" y="99.8">EXP</text>
<text x="92.5" y="102.4">VSS</text>
<text x="60.4" y="131.6">VBUS_B</text>
<text x="206.8" y="129">01</text>
<text x="206.8" y="131.6">03</text>
<text x="217.8" y="129">02</text>
<text x="217.8" y="131.6">04</text>
<text x="42.9" y="132.8">CC1</text>
<text x="42.9" y="135.4">CC2</text>
<text x="60.5" y="135.4">VBUS_A</text>
<text x="206.8" y="134.1">05</text>
<text x="206.8" y="136.7">07</text>
<text x="217.8" y="134.1">06</text>
<text x="217.8" y="136.7">08</text>
<text x="63.1" y="141.7">DP1</text>
<text x="206.8" y="139.2">09</text>
<text x="206.8" y="141.7">11</text>
<text x="217.8" y="139.2">10</text>
<text x="217.8" y="141.7">12</text>
<text x="42.9" y="144.3">SBU1</text>
<text x="42.9" y="146.8">SBU2</text>
<text x="63" y="144.3">DN1</text>
<text x="63" y="146.8">DN2</text>
<text x="63.1" y="149.4">DP2</text>
<text x="206.8" y="144.3">13</text>
<text x="217.8" y="144.3">14</text>
<text x="42.9" y="154.4">SHIELD</text>
<text x="61.2" y="154.4">GND_B</text>
<text x="61.4" y="157">GND_A</text>
<text x="105.2" y="165.9">VIN</text>
<text x="119.5" y="165.9">VOUT</text>
<text x="116.4" y="170.9">ADJ/GND</text>
</g>
<g font-size="1" fill="#a90000">
<text x="98.5" y="40.5">1</text>
<text x="98.5" y="43">5</text>
<text x="52.8" y="48.1">6</text>
<text x="52.8" y="50.6">7</text>
<text x="52.8" y="53.2">8</text>
<text x="98" y="48.1">14</text>
<text x="98" y="50.6">15</text>
<text x="98" y="53.2">26</text>
<text x="52.3" y="58.2">10</text>
<text x="52.8" y="55.7">9</text>
<text x="98" y="55.7">27</text>
<text x="98" y="58.2">28</text>
<text x="52.3" y="60.8">11</text>
<text x="52.3" y="63.3">12</text>
<text x="52.3" y="65.9">13</text>
<text x="98" y="60.8">29</text>
<text x="98" y="63.3">30</text>
<text x="52.3" y="68.4">18</text>
<text x="52.3" y="70.9">19</text>
<text x="52.3" y="73.5">20</text>
<text x="52.3" y="76">21</text>
<text x="98" y="73.5">31</text>
<text x="52.3" y="78.6">22</text>
<text x="52.3" y="83.6">23</text>
<text x="98.5" y="81.1">4</text>
<text x="52.3" y="86.2">24</text>
<text x="52.3" y="88.7">25</text>
<text x="52.8" y="93.8">2</text>
<text x="52.8" y="96.3">3</text>
<text x="98" y="101.4">16</text>
<text x="98" y="98.9">33</text>
<text x="38.3" y="131.9">A5</text>
<text x="67.5" y="130.6">B4_A9</text>
<text x="202.1" y="128.1">01</text>
<text x="202.1" y="130.6">03</text>
<text x="222.5" y="128.1">02</text>
<text x="222.5" y="130.6">04</text>
<text x="38.3" y="134.4">B5</text>
<text x="67.5" y="134.4">A4_B9</text>
<text x="202.1" y="133.2">05</text>
<text x="202.1" y="135.7">07</text>
<text x="222.5" y="133.2">06</text>
<text x="222.5" y="135.7">08</text>
<text x="38.3" y="143.3">A8</text>
<text x="68.8" y="140.8">A6</text>
<text x="68.8" y="143.3">A7</text>
<text x="202.1" y="138.2">09</text>
<text x="202.1" y="140.8">11</text>
<text x="202.1" y="143.3">13</text>
<text x="222.5" y="138.2">10</text>
<text x="222.5" y="140.8">12</text>
<text x="222.5" y="143.3">14</text>
<text x="38.3" y="145.9">B8</text>
<text x="68.8" y="148.4">B6</text>
<text x="68.8" y="145.9">B7</text>
<text x="37.8" y="153.5">SH1</text>
<text x="67" y="153.5">B1_A12</text>
<text x="67" y="156">A1_B12</text>
<text x="101" y="164.9">3</text>
<text x="126.4" y="164.9">2</text>
<text x="126.4" y="170">1</text>
</g>
<g font-size=".9" fill="#0000c2">
<text x="143.6" y="22.4">LCD_RST, LCD_CS, LCD_A0</text>
<text x="146.2" y="23.8">PUP'd INTERNALLY</text>
<text x="219.9" y="22.5">DEBOUNCE DONE IN</text>
<text x="223.3" y="23.9">SOFTWARE</text>
<text x="104.4" y="27.7">C2 NEXT TO VDDA</text>
<text x="104.8" y="26.3">C1 NEXT TO VDD</text>
<text x="218.2" y="25.3">(SINCE BUTTON PRESSED</text>
<text x="221.5" y="26.7">INFREQUENTLY)</text>
<text x="196.8" y="77.2">CHANNEL ACTIVATION</text>
<text x="197.6" y="75.8">CH LEDS INDICATE</text>
<text x="195.4" y="78.7">REC LED INDICATES DATA</text>
<text x="196.4" y="80.1">STREAMING OVER USB</text>
<text x="229.2" y="99">THROUGH BNC CONNECTORS</text>
<text x="230.9" y="97.5">CH INPUT IS AVAILABLE</text>
<text x="233.2" y="100.4">OR TEST POINTS</text>
<text x="24.8" y="122">USB CONNECTER</text>
<text x="129.3" y="153.7">3.3 V RAIL HAS MAX 800 mA</text>
<text x="132.1" y="152.3">VOLTAGE REGULATOR</text>
</g>
</svg>
